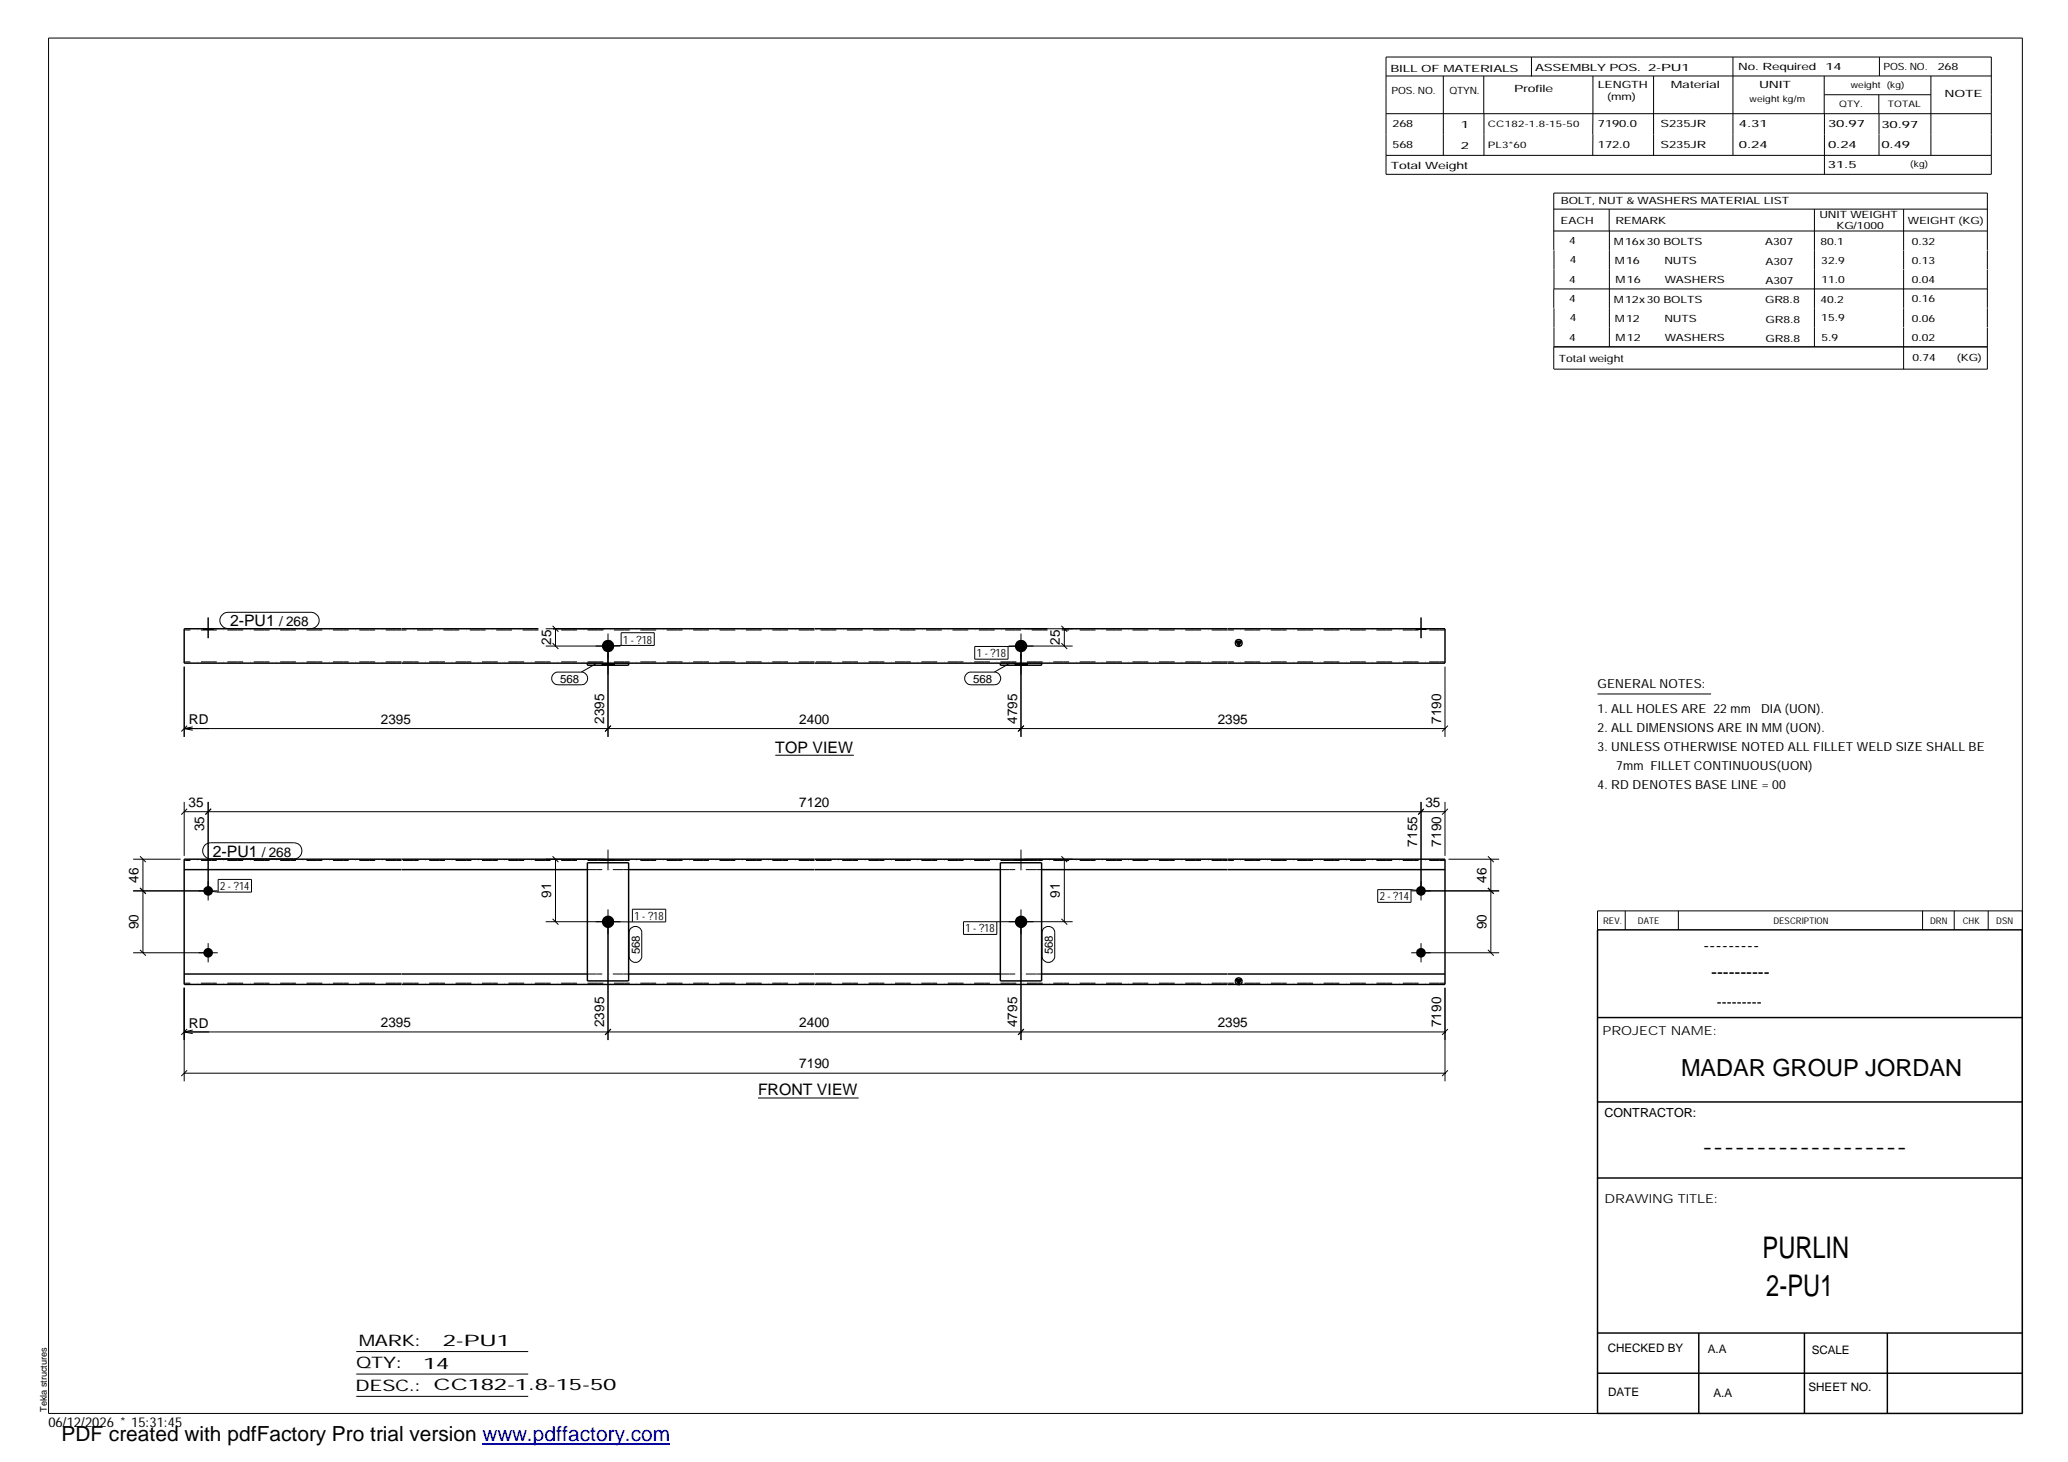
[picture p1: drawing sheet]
<svg xmlns="http://www.w3.org/2000/svg" width="420mm" height="297mm" viewBox="0 0 420 297" stroke-linecap="round" stroke-linejoin="round" font-family="sans-serif">
<g fill="none" stroke="#000" stroke-width=".2">
<path d="M9.9 7.7h401v279.5h-401zM281.6 11.6h123v23.8h-123zM281.6 15.4h123M293.2 15.4v16.2M301.5 15.4v7.7M311.1 11.6v3.9M323.6 15.4v16.2M336 15.4v16.2M352.1 11.6v20M370.6 15.4v7.7M370.7 19.2h21.6M381.7 19.2v3.9"/>
<path d="M381.8 11.6v3.8M392.3 15.4v16.2M281.6 23.1h123M281.6 31.6h123M301.5 23.1v8.5M370.7 23.1v12.3M381.8 23.1v8.5M315.7 46.9h88.1M315.7 50.8v-11.6h88.1v11.6M315.7 42.5h88.1M315.7 58.7v3.9M315.7 58.7h88.1"/>
<path d="M315.7 50.9v7.8M326.9 42.5v4.4M327 46.9v23.6M368.6 42.5v28M386.8 42.5v8.3M386.8 50.9v3.8M386.8 54.8v7.8M403.8 50.9v3.8M403.8 54.8v7.8M315.7 62.6v7.9M386.8 62.6v3.9M386.8 66.6v8.4"/>
<path d="M403.8 62.6v3.9M403.8 66.6v8.4h-88.1M403.8 70.5h-88.1v4.5M37.4 135.5v14.2M41.3 127.7v.3M42.3 125.5v4.2M43.3 127.7v.3M45.2 124.9l.5-.4 .6-.1h16.9a1.65 1.65 0 0 1 1.7 1.7 1.65 1.65 0 0 1-1.7 1.6h-16.9a1.62 1.62 0 0 1-1.5-1 1.62 1.62 0 0 1 .4-1.8zM110.9 131.3h15.2M110.9 127.7h12M112.3 130.7l1.2 1.2M112.3 127.2l1.2 1.1"/>
<path d="M112.3 137.1l.8-.5h5a1.29 1.29 0 0 1 1.3 1.2 1.29 1.29 0 0 1-1.3 1.3h-4.7a1.31 1.31 0 0 1-1.1-2zM112.9 127.7v3.6M121.1 134.9l-3 1.7M122.3 134.7v.5M123.5 128.7v21M124.8 134.7v.5M126.2 128.6h6.7v2.5h-6.7zM126.2 131.1l-2.7 .2M196.6 136.8l.4-.2h5a1.29 1.29 0 0 1 1.3 1.2 1.29 1.29 0 0 1-1.3 1.3h-4.7a1.3 1.3 0 0 1-1.3-.9 1.3 1.3 0 0 1 .6-1.4zM198 131.3h6.8v2.6h-6.8zM204.9 131.3h13M205 134.9l-3 1.7"/>
<path d="M206.2 134.7v.5M207.4 128.7v21M207.4 131.3h-2.6M208.2 127.7h9.7M208.7 134.7v.5M215.6 130.7l1.2 1.2M215.6 127.2l1.2 1.1M216.2 127.7v3.6M287.7 127.7v.3M288.7 125.5v4.2M289.7 127.7v.3M293.6 135.5v14.2"/>
<path d="M37.4 148h256.2M37.4 148l1.8 .4M38 147.4l-1.2 1.2M39.2 147.7l-1.8 .3M124.1 147.4l-1.2 1.2M157.5 153.4h16M208 147.4l-1.2 1.2M294.2 147.4l-1.2 1.2M324.6 141h23M27.1 174.6h9.6M28.4 174l1.2 1.2M29 174.6v19"/>
<path d="M37.4 162.9v11M37.4 164.9h256.2M38 164.3l-1.2 1.2M41.7 171.7l.5-.3 .6-.2h16.9a1.63 1.63 0 0 1 1.6 1.7 1.63 1.63 0 0 1-1.6 1.6h-16.9a1.63 1.63 0 0 1-1.5-1 1.63 1.63 0 0 1 .4-1.8zM41.8 165.4l1.1-1.1-1.2 1.2M42.3 162.9v20.1M44.3 178.7h6.8v2.6h-6.8zM110.9 174.6h12M112.3 174l1.2 1.2M112.9 174.6v12.7M122.3 174.6v.2M123.5 172.6v4.2"/>
<path d="M124.8 174.6v.2M206.2 174.6v.2M207.4 172.6v4.2M208.2 174.6h9.7M208.7 174.6v.2M215.6 174l1.2 1.2M216.2 174.6v12.7M288.7 162.9v20.1M289.3 164.3l-1.2 1.2M293.6 162.9v11M294.2 164.3l-1.2 1.2M294.3 174.6h10.3"/>
<path d="M302.3 174l1.2 1.2M302.9 174.6v19M27.1 181h17.1M27.1 193.6h17.1M28.4 193l1.2 1.2M28.4 180.4l1.2 1.2M42.3 191.6v3.9M42.3 181l2 .3M110.9 187.3h15.2M112.3 186.7l1.2 1.2M123.5 184.8v26.5M123.5 187.3h5"/>
<path d="M128.2 188.6a1.31 1.31 0 0 1 1.4-.3 1.31 1.31 0 0 1 .8 1.2v4.8a1.29 1.29 0 0 1-1.3 1.3 1.29 1.29 0 0 1-1.3-1.3v-4.8l.1-.5zM128.5 184.7h6.8v2.6h-6.8zM202.5 187.3v2.6h-6.8v-2.6h22.2M207.4 184.8v26.5M212.1 188.6a1.31 1.31 0 0 1 1.4-.3 1.31 1.31 0 0 1 .8 1.2v4.8a1.29 1.29 0 0 1-1.3 1.3 1.29 1.29 0 0 1-1.3-1.3v-4.8l.1-.5zM215.6 186.7l1.2 1.2M279.9 180.7h6.8v2.6h-6.8zM286.7 180.7l2 .3M286.7 181h17.9M286.7 193.6h17.9M288.7 191.6v3.9M302.3 193l1.2 1.2"/>
<path d="M302.3 180.4l1.2 1.2M330.2 185.1v3.8M341 185.1v3.8M390.6 185.1v3.8M397 185.1v3.8M403.9 185.1v3.8M410.9 185.1h-86.3v3.8M37.4 218h256.2M37.4 200.7v19M37.4 209.7h256.2M37.4 209.7l1.8 .3M38 217.5l-1.2 1.1"/>
<path d="M38 209.1l-1.2 1.2M39.2 209.3l-1.8 .4M124.1 209.1l-1.2 1.2M208 209.1l-1.2 1.2M293.6 200.7v19M294.2 217.5l-1.2 1.1M294.2 209.1l-1.2 1.2M154 223.1h20.5M72.4 274.6h34.9M72.4 279.2h34.9M72.4 283.7h34.9"/>
</g>
<path d="M122.3 174.7h2.5M206.2 174.7h2.5" fill="none" stroke="#000" stroke-width=".25"/>
<g fill="#000">
<path d="M251.1 130.3h1.1l-.5 1zM251.1 199h1.1l-.5 1z"/>
<path d="M41.3 127.7h2v.3h-2z" fill-rule="evenodd"/>
<path d="M41.3 127.7h2v.3h-2z" fill-rule="evenodd"/>
<path d="M287.7 127.7h2v.3h-2z" fill-rule="evenodd"/>
<path d="M287.7 127.7h2v.3h-2z" fill-rule="evenodd"/>
<circle cx="123.5" cy="131.3" r="1.25"/>
<circle cx="207.4" cy="131.3" r="1.25"/>
<circle cx="42.3" cy="181" r=".96"/>
<circle cx="42.3" cy="193.6" r=".96"/>
<circle cx="123.6" cy="187.3" r="1.26"/>
<circle cx="207.5" cy="187.3" r="1.26"/>
<circle cx="288.7" cy="193.6" r=".98"/>
<circle cx="288.7" cy="181" r=".98"/>
</g>
<g fill="none" stroke="#000" stroke-width=".3">
<path d="M109.4 127.7h-72v7h256.2v-7h-77.9M112.4 127.7h100.4M119.3 134.7v.5h8.4v-.5M203.2 134.7v.5h8.4v-.5M251.1 130.3h1.1l-.5 1zM37.4 174.6h256.2v25.4h-256.2zM37.4 176.7h81.9M119.3 175.3h8.4v24h-8.4zM127.7 176.7h75.5M203.2 175.3h8.4v24h-8.4zM211.6 176.7h82M37.4 197.9h81.9"/>
<path d="M127.7 197.9h75.5M211.6 197.9h82M251.1 199h1.1l-.5 1zM324.6 188.9h86.2l.1 98.3h-86.3zM324.6 206.7h86.3M324.6 239.3h86.3M324.6 223.9h86.3M324.6 270.8h86.3M324.6 279h86.3M345.1 270.8v16.4M366.6 270.8v16.4M383.5 270.8v16.4"/>
<circle cx="251.7" cy="130.6" r=".69"/>
<circle cx="251.7" cy="199.4" r=".7"/>
</g>
<g fill="none" stroke="#000" stroke-width=".2" stroke-dasharray="1.1 0 2.1 .7 0 1.4" stroke-linecap="butt">
<path d="M81.6 134.5h-44.2M81.6 128h-44.2M109.4 128h-27.8M119.3 134.7h8.4M165.5 134.5h-83.9M165.5 128h-53.1M203.2 134.7h8.4M212.8 128h-47.3M249.4 134.5h-83.9M249.4 128h-33.7M293.6 134.5h-44.2M293.6 128h-44.2"/>
<path d="M81.6 174.8h-44.2M127.7 176.7h-8.4M165.5 174.8h-83.9M211.6 176.7h-8.4M249.4 174.8h-83.9M293.6 174.8h-44.2M81.6 199.8h-44.2M127.7 197.9h-8.4M165.5 199.8h-83.9M211.6 197.9h-8.4M249.4 199.8h-83.9M293.6 199.8h-44.2"/>
</g>
<path d="M122.3 134.9h2.5M206.2 134.9h2.5" fill="none" stroke="#000" stroke-width=".42"/>
<path d="M98 293.3h38.2" fill="none" stroke="#00f" stroke-width=".3"/>
<g font-size="6.1">
<text x="358.1" y="255.5">PURLIN</text>
<text x="358.9" y="263.3">2-PU1</text>
</g>
<text font-size="4.8" x="341.5" y="218.6">MADAR GROUP JORDAN</text>
<text font-size="4.2" x="12.5" y="292.7">PDF created with pdfFactory Pro trial version www.pdffactory.com</text>
<g font-size="3.6">
<text x="346.1" y="193.2">---------</text>
<text x="347.7" y="198.6">----------</text>
<text x="345.8" y="234.2">-------------------</text>
</g>
<g font-size="3.2">
<text x="46.7" y="127.3">2-PU1</text>
<text x="157.5" y="152.9">TOP VIEW</text>
<text x="43.2" y="174.1">2-PU1</text>
<text x="154" y="222.6">FRONT VIEW</text>
<text x="72.9" y="273.5">MARK:</text>
<text x="90" y="273.5">2-PU1</text>
<text x="72.4" y="278">QTY:</text>
<text x="86" y="278.1">14</text>
<text x="72.2" y="282.6">DESC.:</text>
<text x="88.1" y="282.4">CC182-1.8-15-50</text>
</g>
<text font-size="3" x="348.8" y="204.5">---------</text>
<g font-size="2.8">
<text x="56.7" y="127.3">/ 268</text>
<text x="112" y="131" transform="rotate(-90 112 131)">25</text>
<text x="215.3" y="131" transform="rotate(-90 215.3 131)">25</text>
<text x="38.4" y="147.2">RD</text>
<text x="77.4" y="147.1">2395</text>
<text x="122.8" y="147.1" transform="rotate(-90 122.8 147.1)">2395</text>
<text x="162.4" y="147.1">2400</text>
<text x="206.7" y="147.1" transform="rotate(-90 206.7 147.1)">4795</text>
<text x="247.4" y="147.1">2395</text>
<text x="292.8" y="147.1" transform="rotate(-90 292.8 147.1)">7190</text>
<text x="38.3" y="164">35</text>
<text x="162.4" y="164">7120</text>
<text x="289.6" y="164">35</text>
<text x="41.5" y="168.9" transform="rotate(-90 41.5 168.9)">35</text>
<text x="287.9" y="172.1" transform="rotate(-90 287.9 172.1)">7155</text>
<text x="292.8" y="172.1" transform="rotate(-90 292.8 172.1)">7190</text>
<text x="28.1" y="179.4" transform="rotate(-90 28.1 179.4)">46</text>
<text x="53.2" y="174.1">/ 268</text>
<text x="302" y="179.4" transform="rotate(-90 302 179.4)">46</text>
<text x="112" y="182.5" transform="rotate(-90 112 182.5)">91</text>
<text x="215.3" y="182.5" transform="rotate(-90 215.3 182.5)">91</text>
<text x="28.1" y="188.8" transform="rotate(-90 28.1 188.8)">90</text>
<text x="302" y="188.8" transform="rotate(-90 302 188.8)">90</text>
<text x="38.4" y="208.8">RD</text>
<text x="77.4" y="208.7">2395</text>
<text x="122.8" y="208.7" transform="rotate(-90 122.8 208.7)">2395</text>
<text x="162.4" y="208.7">2400</text>
<text x="206.7" y="208.7" transform="rotate(-90 206.7 208.7)">4795</text>
<text x="247.4" y="208.7">2395</text>
<text x="292.8" y="208.7" transform="rotate(-90 292.8 208.7)">7190</text>
<text x="162.4" y="217.1">7190</text>
<text x="9.8" y="290">06/12/2026 * 15:31:45</text>
</g>
<g font-size="2.5">
<text x="324.6" y="139.9">GENERAL NOTES:</text>
<text x="324.6" y="148.7">2. ALL DIMENSIONS ARE IN MM (UON).</text>
<text x="324.6" y="144.9">1. ALL HOLES ARE 22 mm</text>
<text x="357.8" y="144.9">DIA (UON).</text>
<text x="324.6" y="152.5">3. UNLESS OTHERWISE NOTED ALL FILLET WELD SIZE SHALL BE</text>
<text x="324.6" y="160.2">4. RD DENOTES BASE LINE = 00</text>
<text x="328.4" y="156.4">7mm FILLET CONTINUOUS(UON)</text>
<text x="325.6" y="210.3">PROJECT NAME:</text>
<text x="326" y="226.9">CONTRACTOR:</text>
<text x="326" y="244.4">DRAWING TITLE:</text>
</g>
<g font-size="2.4">
<text x="326.7" y="274.7">CHECKED BY</text>
<text x="347" y="275">A.A</text>
<text x="368.1" y="275.1">SCALE</text>
<text x="326.7" y="283.6">DATE</text>
<text x="348.1" y="283.9">A.A</text>
<text x="367.5" y="282.6">SHEET NO.</text>
</g>
<g font-size="2.3">
<text x="126.6" y="130.8">1 - ?18</text>
<text x="198.5" y="133.5">1 - ?18</text>
<text x="113.8" y="138.7">568</text>
<text x="197.7" y="138.7">568</text>
<text x="44.7" y="180.8">2 - ?14</text>
<text x="280.3" y="182.9">2 - ?14</text>
<text x="128.9" y="186.9">1 - ?18</text>
<text x="196.2" y="189.4">1 - ?18</text>
<text x="130" y="193.8" transform="rotate(-90 130 193.8)">568</text>
<text x="213.9" y="193.8" transform="rotate(-90 213.9 193.8)">568</text>
</g>
<g font-size="2">
<text x="282.5" y="14.6">BILL OF MATERIALS</text>
<text x="311.9" y="14.4">ASSEMBLY POS.</text>
<text x="324.6" y="17.9">LENGTH</text>
<text x="334.9" y="14.4">2-PU1</text>
<text x="339.5" y="17.9">Material</text>
<text x="353.1" y="14.2">No. Required</text>
<text x="357.4" y="17.9">UNIT</text>
<text x="370.9" y="14.2">14</text>
<text x="382.7" y="14.2">POS. NO.</text>
<text x="393.7" y="14.3">268</text>
<text x="282.7" y="19.1">POS. NO.</text>
<text x="294.5" y="19">QTYN.</text>
<text x="307.6" y="18.7">Profile</text>
<text x="326.5" y="20.4">(mm)</text>
<text x="395.1" y="19.6">NOTE</text>
<text x="282.9" y="25.8">268</text>
<text x="296.8" y="26">1</text>
<text x="324.7" y="25.9">7190.0</text>
<text x="337.4" y="25.9">S235JR</text>
<text x="353.3" y="25.9">4.31</text>
<text x="371.4" y="25.9">30.97</text>
<text x="382.3" y="25.9">30.97</text>
<text x="282.6" y="34.4">Total Weight</text>
<text x="282.9" y="30">568</text>
<text x="296.8" y="30.2">2</text>
<text x="324.7" y="30.1">172.0</text>
<text x="337.4" y="30.1">S235JR</text>
<text x="353.3" y="30.1">0.24</text>
<text x="371.4" y="34.2">31.5</text>
<text x="371.4" y="30.1">0.24</text>
<text x="382.3" y="30.2">0.49</text>
<text x="317.1" y="41.5">BOLT, NUT &amp; WASHERS MATERIAL LIST</text>
<text x="317.1" y="45.5">EACH</text>
<text x="328.2" y="45.5">REMARK</text>
<text x="369.7" y="44.3">UNIT WEIGHT</text>
<text x="373.1" y="46.5">KG/1000</text>
<text x="387.6" y="45.4">WEIGHT (KG)</text>
<text x="318.8" y="49.6">4</text>
<text x="318.9" y="53.5">4</text>
<text x="327.9" y="49.8">M16x30 BOLTS</text>
<text x="328.1" y="53.6">M16</text>
<text x="338.2" y="53.6">NUTS</text>
<text x="358.6" y="49.9">A307</text>
<text x="358.7" y="53.8">A307</text>
<text x="369.9" y="49.8">80.1</text>
<text x="370" y="53.5">32.9</text>
<text x="388.4" y="49.7">0.32</text>
<text x="388.4" y="53.6">0.13</text>
<text x="318.8" y="57.6">4</text>
<text x="328.3" y="57.6">M16</text>
<text x="338.2" y="57.6">WASHERS</text>
<text x="358.7" y="57.7">A307</text>
<text x="370.1" y="57.4">11.0</text>
<text x="388.4" y="57.5">0.04</text>
<text x="318.8" y="61.4">4</text>
<text x="318.9" y="65.2">4</text>
<text x="327.9" y="61.6">M12x30 BOLTS</text>
<text x="328.1" y="65.3">M12</text>
<text x="338.2" y="65.4">NUTS</text>
<text x="358.6" y="61.6">GR8.8</text>
<text x="358.7" y="65.6">GR8.8</text>
<text x="369.9" y="61.5">40.2</text>
<text x="370" y="65.3">15.9</text>
<text x="388.4" y="61.5">0.16</text>
<text x="388.4" y="65.4">0.06</text>
<text x="318.8" y="69.3">4</text>
<text x="328.3" y="69.3">M12</text>
<text x="338.2" y="69.3">WASHERS</text>
<text x="358.7" y="69.5">GR8.8</text>
<text x="370.1" y="69.2">5.9</text>
<text x="388.4" y="69.3">0.02</text>
<text x="316.7" y="73.5">Total weight</text>
<text x="388.6" y="73.3">0.74</text>
<text x="397.6" y="73.3">(KG)</text>
</g>
<g font-size="1.9">
<text x="325.7" y="187.8">REV.</text>
<text x="332.8" y="187.6">DATE</text>
<text x="360.3" y="187.7">DESCRIPTION</text>
<text x="392.1" y="187.6">DRN</text>
<text x="398.8" y="187.6">CHK</text>
<text x="405.6" y="187.7">DSN</text>
<text x="9.5" y="286.8" transform="rotate(-90 9.5 286.8)">Tekla structures</text>
</g>
<g font-size="1.8">
<text x="376" y="17.9">weight (kg)</text>
<text x="355.5" y="20.7">weight kg/m</text>
<text x="373.6" y="21.7">QTY.</text>
<text x="383.5" y="21.8">TOTAL</text>
<text x="302.3" y="25.9">CC182-1.8-15-50</text>
<text x="302.3" y="30.1">PL3*60</text>
<text x="388.1" y="34">(kg)</text>
</g>
</svg>
